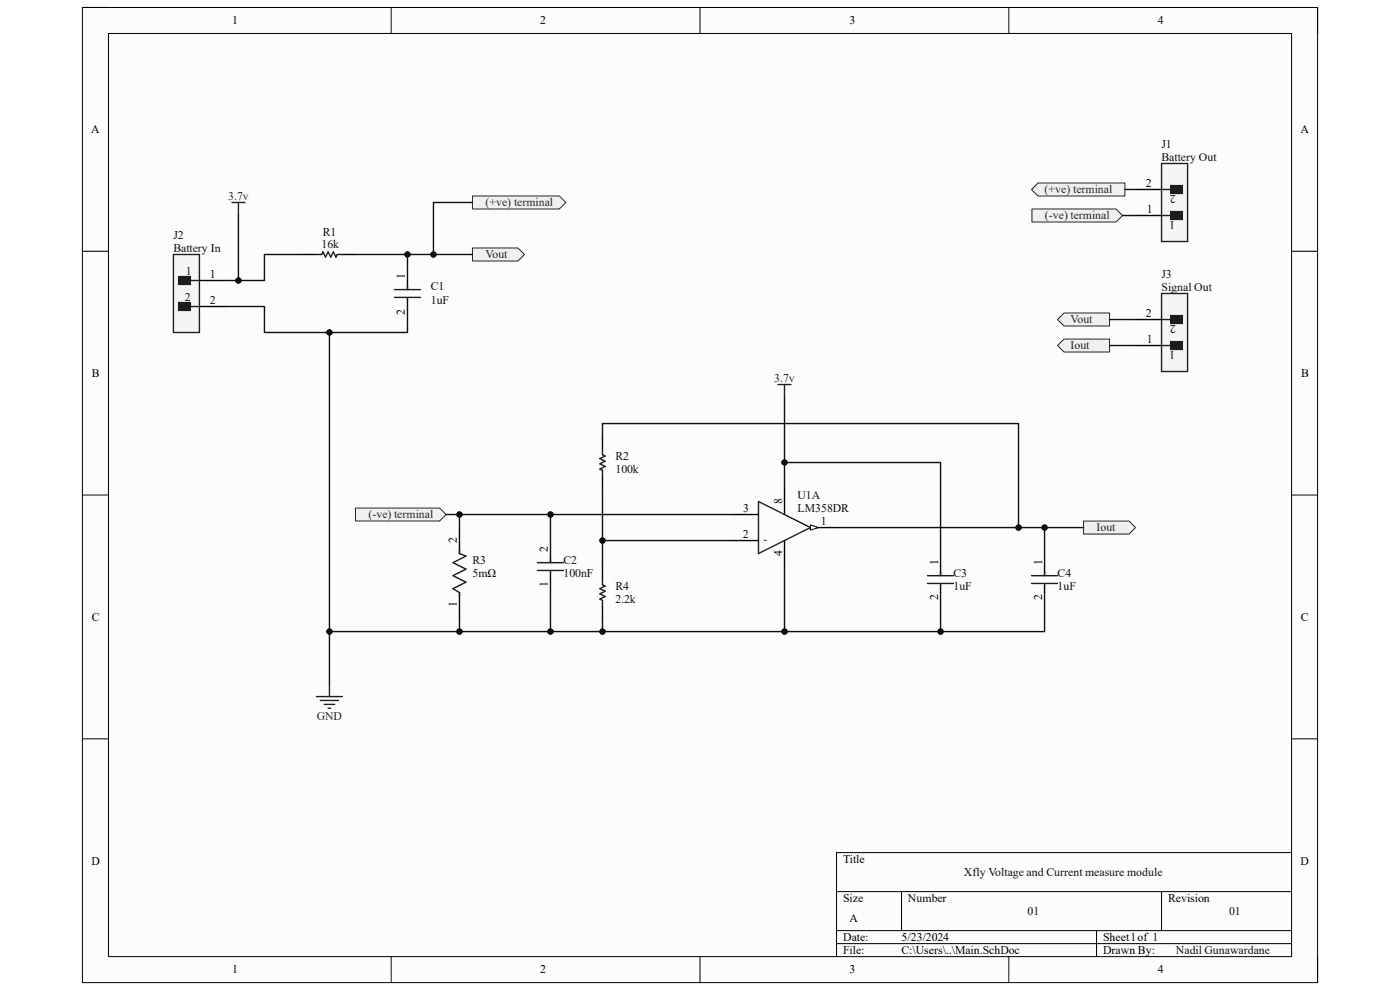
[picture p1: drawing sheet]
<svg xmlns="http://www.w3.org/2000/svg" width="297mm" height="210mm" viewBox="0 0 297 210" stroke-linecap="round" stroke-linejoin="round" font-family="sans-serif">
<path d="M17.5 1.6h262v206.8h-262z" fill-rule="evenodd" fill="#fcfcfc"/>
<path d="M17.5 1.6h262v206.8h-262z" fill="none" stroke="#000" stroke-width=".21"/>
<path d="M23 7.1h251v195.8h-251z" fill-rule="evenodd" fill="#fcfcfc"/>
<g fill="none" stroke="#000" stroke-width=".21">
<path d="M17.5 1.6h5.5M23 7.1h251v195.8h-251zM83 1.6v5.5M148.5 1.6v5.5M214 1.6v5.5M274 1.6h5.5v5.5M17.5 53.3h5.5M274 53.3h5.5M17.5 105h5.5M274 105h5.5M17.5 156.7h5.5M274 156.7h5.5"/>
<path d="M177.5 189.1h96.5M177.5 197.4h96.5M191.3 189.1v8.3M232.6 197.4v5.5M246.4 189.1v8.3M274 180.9h-96.5v22M83 202.9v5.5M148.5 202.9v5.5M177.5 200.2h96.5M214 202.9v5.5M279.5 202.9v5.5"/>
</g>
<path d="M160.9 106.4l11 5.5-11 5.5z" fill="none" stroke="#1c1c1c" stroke-width=".3"/>
<path d="M155.4 109.2h5.5M155.4 114.7h5.5M171.9 111.9h5.6" fill="none" stroke="#000" stroke-width=".3"/>
<path d="M171.9 111.4l1.7 .5-1.7 .6z" fill="#fbfbfb"/>
<path d="M171.9 111.4l1.7 .5-1.7 .6z" fill="none" stroke="#000" stroke-width=".21"/>
<g fill="none" stroke="#000" stroke-width=".3">
<path d="M64.4 54h2.7M72.6 54h2.8M86.4 59.5v1.9M86.4 63.4v1.6M127.8 92.6v2.8M97.5 111.9v5.5M116.8 117.4v2M127.8 100.9v2.7M166.4 103.6v5.6M166.4 114.7v5.5M97.5 125.7v5.5M116.8 121.3v1.6"/>
<path d="M127.8 120.2v2.7M127.8 128.5v2.7M199.5 120.2v1.9M199.5 124v1.7M221.6 120.2v1.9M221.6 124v1.7"/>
</g>
<g fill="none" stroke="#1c1c1c" stroke-width=".3">
<path d="M67.1 54h1.1l.3-.6 .6 1.1 .5-1.1 .6 1.1 .5-1.1 .6 1.1 .2-.5h1.1M83.7 61.4h5.5M83.7 63.1h5.5M86.4 60.6v.8M86.4 63.4v.2M127.8 95.4v1.1l.6 .2-1.1 .6 1.1 .5-1.1 .6 1.1 .5-1.1 .6 .5 .3v1.1M97.5 116.6v.8l1.4 .6-2.8 1.4 2.8 1.3-2.8 1.4 2.8 1.4-2.8 1.4 1.4 .8v.8M114 119.4h5.5M116.8 118.5v.9M114 121h5.5M116.8 121.3v.3M127.8 122.9v1.1l.6 .3-1.1 .6 1.1 .5-1.1 .6 1.1 .5-1.1 .6 .5 .3v1.1"/>
<path d="M196.8 122.1h5.5M196.8 123.8h5.5M199.5 121.3v.8M199.5 124v.3M218.8 122.1h5.6M218.8 123.8h5.6M221.6 121.3v.8M221.6 124v.3"/>
</g>
<path d="M36.8 54h5.5v16.5h-5.5z" fill-rule="evenodd" fill="#f5f5f5"/>
<path d="M36.8 54h5.5v16.5h-5.5z" fill="none" stroke="#262626" stroke-width=".3"/>
<path d="M37.9 58.7h2.5v1.6h-2.5z" fill-rule="evenodd" fill="#1c1c1c"/>
<path d="M37.9 58.7h2.5v1.6h-2.5zM40.4 59.5h1.9" fill="none" stroke="#1c1c1c" stroke-width=".3"/>
<path d="M37.9 64.2h2.5v1.6h-2.5z" fill-rule="evenodd" fill="#1c1c1c"/>
<path d="M37.9 64.2h2.5v1.6h-2.5zM40.4 65h1.9" fill="none" stroke="#1c1c1c" stroke-width=".3"/>
<path d="M42.3 59.5h5.5M42.3 65h5.5" fill="none" stroke="#000" stroke-width=".3"/>
<path d="M100.2 52.6h9.7l1.4 1.4-1.4 1.4h-9.7z" fill-rule="evenodd" fill="#f0f0f0"/>
<path d="M100.2 52.6h9.7l1.4 1.4-1.4 1.4h-9.7z" fill="none" stroke="#262626" stroke-width=".21"/>
<path d="M229.9 110.5h9.6l1.4 1.4-1.4 1.4h-9.6z" fill-rule="evenodd" fill="#f0f0f0"/>
<path d="M229.9 110.5h9.6l1.4 1.4-1.4 1.4h-9.6z" fill="none" stroke="#262626" stroke-width=".21"/>
<path d="M246.4 34.7h5.5v16.5h-5.5z" fill-rule="evenodd" fill="#f5f5f5"/>
<path d="M246.4 34.7h5.5v16.5h-5.5z" fill="none" stroke="#262626" stroke-width=".3"/>
<path d="M248.4 44.9h2.4v1.6h-2.4z" fill-rule="evenodd" fill="#1c1c1c"/>
<path d="M246.4 45.7h2M248.4 44.9h2.4v1.6h-2.4z" fill="none" stroke="#1c1c1c" stroke-width=".3"/>
<path d="M248.4 39.4h2.4v1.6h-2.4z" fill-rule="evenodd" fill="#1c1c1c"/>
<path d="M248.4 39.4h2.4v1.6h-2.4zM246.4 40.2h2" fill="none" stroke="#1c1c1c" stroke-width=".3"/>
<path d="M240.9 45.7h5.5M240.9 40.2h5.5" fill="none" stroke="#000" stroke-width=".3"/>
<path d="M75.4 107.8h17.9l1.3 1.4-1.3 1.3h-17.9z" fill-rule="evenodd" fill="#f0f0f0"/>
<path d="M75.4 107.8h17.9l1.3 1.4-1.3 1.3h-17.9z" fill="none" stroke="#262626" stroke-width=".21"/>
<path d="M218.9 44.3h17.9l1.3 1.4-1.3 1.4h-17.9z" fill-rule="evenodd" fill="#f0f0f0"/>
<path d="M218.9 44.3h17.9l1.3 1.4-1.3 1.4h-17.9z" fill="none" stroke="#262626" stroke-width=".21"/>
<path d="M100.2 41.6h18.5l1.3 1.4-1.3 1.3h-18.5z" fill-rule="evenodd" fill="#f0f0f0"/>
<path d="M100.2 41.6h18.5l1.3 1.4-1.3 1.3h-18.5z" fill="none" stroke="#262626" stroke-width=".21"/>
<path d="M218.8 40.2l1.4-1.4h18.4v2.8h-18.4z" fill-rule="evenodd" fill="#f0f0f0"/>
<path d="M218.8 40.2l1.4-1.4h18.4v2.8h-18.4z" fill="none" stroke="#262626" stroke-width=".21"/>
<path d="M67.1 147.8h5.5M68 148.6h3.8M68.8 149.4h2.2M69.6 150.3h.6M69.9 145v2.8" fill="none" stroke="#262626" stroke-width=".3"/>
<path d="M246.4 62.3h5.5v16.5h-5.5z" fill-rule="evenodd" fill="#f5f5f5"/>
<path d="M246.4 62.3h5.5v16.5h-5.5z" fill="none" stroke="#262626" stroke-width=".3"/>
<path d="M248.4 72.5h2.4v1.6h-2.4z" fill-rule="evenodd" fill="#1c1c1c"/>
<path d="M246.4 73.3h2M248.4 72.5h2.4v1.6h-2.4z" fill="none" stroke="#1c1c1c" stroke-width=".3"/>
<path d="M248.4 67h2.4v1.6h-2.4z" fill-rule="evenodd" fill="#1c1c1c"/>
<path d="M246.4 67.8h2M248.4 67h2.4v1.6h-2.4z" fill="none" stroke="#1c1c1c" stroke-width=".3"/>
<path d="M240.9 73.3h5.5M240.9 67.8h5.5" fill="none" stroke="#000" stroke-width=".3"/>
<path d="M225.7 66.4h9.7v2.8h-9.7l-1.3-1.4z" fill-rule="evenodd" fill="#f0f0f0"/>
<path d="M225.7 66.4h9.7v2.8h-9.7l-1.3-1.4z" fill="none" stroke="#262626" stroke-width=".21"/>
<path d="M224.4 73.3l1.3-1.4h9.7v2.8h-9.7z" fill-rule="evenodd" fill="#f0f0f0"/>
<path d="M224.4 73.3l1.3-1.4h9.7v2.8h-9.7z" fill="none" stroke="#262626" stroke-width=".21"/>
<path d="M165.1 81.6h2.7M166.4 81.6v2.7" fill="none" stroke="#262626" stroke-width=".3"/>
<path d="M127.8 103.6v16.6" fill="none" stroke="#0e0e0e" stroke-width=".3"/>
<circle cx="127.8" cy="114.7" r=".55" fill="#0e0e0e"/>
<circle cx="127.8" cy="114.7" r=".55" fill="none" stroke="#0e0e0e" stroke-width=".21"/>
<path d="M127.8 131.2v2.8" fill="none" stroke="#0e0e0e" stroke-width=".3"/>
<circle cx="127.8" cy="134" r=".55" fill="#0e0e0e"/>
<circle cx="127.8" cy="134" r=".55" fill="none" stroke="#0e0e0e" stroke-width=".21"/>
<path d="M127.8 114.7h27.6" fill="none" stroke="#0e0e0e" stroke-width=".3"/>
<circle cx="127.8" cy="114.7" r=".55" fill="#0e0e0e"/>
<circle cx="127.8" cy="114.7" r=".55" fill="none" stroke="#0e0e0e" stroke-width=".21"/>
<path d="M166.4 103.6v-5.5h33.1v22.1" fill="none" stroke="#0e0e0e" stroke-width=".3"/>
<circle cx="166.4" cy="98.1" r=".55" fill="#0e0e0e"/>
<circle cx="166.4" cy="98.1" r=".55" fill="none" stroke="#0e0e0e" stroke-width=".21"/>
<path d="M127.8 92.6v-2.7h88.3v22" fill="none" stroke="#0e0e0e" stroke-width=".3"/>
<circle cx="216.1" cy="111.9" r=".55" fill="#0e0e0e"/>
<circle cx="216.1" cy="111.9" r=".55" fill="none" stroke="#0e0e0e" stroke-width=".21"/>
<path d="M155.4 109.2h-38.6v8.2" fill="none" stroke="#0e0e0e" stroke-width=".3"/>
<circle cx="116.8" cy="109.2" r=".55" fill="#0e0e0e"/>
<circle cx="116.8" cy="109.2" r=".55" fill="none" stroke="#0e0e0e" stroke-width=".21"/>
<path d="M166.4 120.2v13.8" fill="none" stroke="#0e0e0e" stroke-width=".3"/>
<circle cx="166.4" cy="134" r=".55" fill="#0e0e0e"/>
<circle cx="166.4" cy="134" r=".55" fill="none" stroke="#0e0e0e" stroke-width=".21"/>
<path d="M221.6 125.7v8.3h-104.8" fill="none" stroke="#0e0e0e" stroke-width=".3"/>
<circle cx="116.8" cy="134" r=".55" fill="#0e0e0e"/>
<circle cx="116.8" cy="134" r=".55" fill="none" stroke="#0e0e0e" stroke-width=".21"/>
<circle cx="127.8" cy="134" r=".55" fill="#0e0e0e"/>
<circle cx="127.8" cy="134" r=".55" fill="none" stroke="#0e0e0e" stroke-width=".21"/>
<circle cx="166.4" cy="134" r=".55" fill="#0e0e0e"/>
<circle cx="166.4" cy="134" r=".55" fill="none" stroke="#0e0e0e" stroke-width=".21"/>
<circle cx="199.5" cy="134" r=".55" fill="#0e0e0e"/>
<circle cx="199.5" cy="134" r=".55" fill="none" stroke="#0e0e0e" stroke-width=".21"/>
<path d="M199.5 125.7v8.3" fill="none" stroke="#0e0e0e" stroke-width=".3"/>
<circle cx="199.5" cy="134" r=".55" fill="#0e0e0e"/>
<circle cx="199.5" cy="134" r=".55" fill="none" stroke="#0e0e0e" stroke-width=".21"/>
<path d="M86.4 54v5.5" fill="none" stroke="#0e0e0e" stroke-width=".3"/>
<circle cx="86.4" cy="54" r=".55" fill="#0e0e0e"/>
<circle cx="86.4" cy="54" r=".55" fill="none" stroke="#0e0e0e" stroke-width=".21"/>
<path d="M64.4 54h-8.3v5.5h-8.3" fill="none" stroke="#0e0e0e" stroke-width=".3"/>
<circle cx="50.6" cy="59.5" r=".55" fill="#0e0e0e"/>
<circle cx="50.6" cy="59.5" r=".55" fill="none" stroke="#0e0e0e" stroke-width=".21"/>
<path d="M47.8 65h8.3v5.5h30.3v-5.5" fill="none" stroke="#0e0e0e" stroke-width=".3"/>
<circle cx="69.9" cy="70.5" r=".55" fill="#0e0e0e"/>
<circle cx="69.9" cy="70.5" r=".55" fill="none" stroke="#0e0e0e" stroke-width=".21"/>
<path d="M97.5 131.2v2.8" fill="none" stroke="#0e0e0e" stroke-width=".3"/>
<circle cx="97.5" cy="134" r=".55" fill="#0e0e0e"/>
<circle cx="97.5" cy="134" r=".55" fill="none" stroke="#0e0e0e" stroke-width=".21"/>
<path d="M69.9 70.5v63.5h46.9v-11.1" fill="none" stroke="#0e0e0e" stroke-width=".3"/>
<circle cx="69.9" cy="70.5" r=".55" fill="#0e0e0e"/>
<circle cx="69.9" cy="70.5" r=".55" fill="none" stroke="#0e0e0e" stroke-width=".21"/>
<circle cx="69.9" cy="134" r=".55" fill="#0e0e0e"/>
<circle cx="69.9" cy="134" r=".55" fill="none" stroke="#0e0e0e" stroke-width=".21"/>
<circle cx="97.5" cy="134" r=".55" fill="#0e0e0e"/>
<circle cx="97.5" cy="134" r=".55" fill="none" stroke="#0e0e0e" stroke-width=".21"/>
<circle cx="116.8" cy="134" r=".55" fill="#0e0e0e"/>
<circle cx="116.8" cy="134" r=".55" fill="none" stroke="#0e0e0e" stroke-width=".21"/>
<path d="M75.4 54h24.8" fill="none" stroke="#0e0e0e" stroke-width=".3"/>
<circle cx="86.4" cy="54" r=".55" fill="#0e0e0e"/>
<circle cx="86.4" cy="54" r=".55" fill="none" stroke="#0e0e0e" stroke-width=".21"/>
<circle cx="92" cy="54" r=".55" fill="#0e0e0e"/>
<circle cx="92" cy="54" r=".55" fill="none" stroke="#0e0e0e" stroke-width=".21"/>
<path d="M94.6 109.2h22.2" fill="none" stroke="#0e0e0e" stroke-width=".3"/>
<circle cx="97.5" cy="109.2" r=".55" fill="#0e0e0e"/>
<circle cx="97.5" cy="109.2" r=".55" fill="none" stroke="#0e0e0e" stroke-width=".21"/>
<circle cx="116.8" cy="109.2" r=".55" fill="#0e0e0e"/>
<circle cx="116.8" cy="109.2" r=".55" fill="none" stroke="#0e0e0e" stroke-width=".21"/>
<path d="M97.5 109.2v2.7" fill="none" stroke="#0e0e0e" stroke-width=".3"/>
<circle cx="97.5" cy="109.2" r=".55" fill="#0e0e0e"/>
<circle cx="97.5" cy="109.2" r=".55" fill="none" stroke="#0e0e0e" stroke-width=".21"/>
<path d="M100.2 43h-8.2v11M238.1 45.7h2.8" fill="none" stroke="#0e0e0e" stroke-width=".3"/>
<circle cx="92" cy="54" r=".55" fill="#0e0e0e"/>
<circle cx="92" cy="54" r=".55" fill="none" stroke="#0e0e0e" stroke-width=".21"/>
<path d="M238.6 40.2h2.3M69.9 134v11" fill="none" stroke="#0e0e0e" stroke-width=".3"/>
<circle cx="69.9" cy="134" r=".55" fill="#0e0e0e"/>
<circle cx="69.9" cy="134" r=".55" fill="none" stroke="#0e0e0e" stroke-width=".21"/>
<path d="M235.4 67.8h5.5M235.4 73.3h5.5M221.6 111.9v8.3" fill="none" stroke="#0e0e0e" stroke-width=".3"/>
<circle cx="221.6" cy="111.9" r=".55" fill="#0e0e0e"/>
<circle cx="221.6" cy="111.9" r=".55" fill="none" stroke="#0e0e0e" stroke-width=".21"/>
<path d="M177.5 111.9h52.4" fill="none" stroke="#0e0e0e" stroke-width=".3"/>
<circle cx="216.1" cy="111.9" r=".55" fill="#0e0e0e"/>
<circle cx="216.1" cy="111.9" r=".55" fill="none" stroke="#0e0e0e" stroke-width=".21"/>
<circle cx="221.6" cy="111.9" r=".55" fill="#0e0e0e"/>
<circle cx="221.6" cy="111.9" r=".55" fill="none" stroke="#0e0e0e" stroke-width=".21"/>
<path d="M166.4 84.3v13.8" fill="none" stroke="#0e0e0e" stroke-width=".3"/>
<circle cx="166.4" cy="98.1" r=".55" fill="#0e0e0e"/>
<circle cx="166.4" cy="98.1" r=".55" fill="none" stroke="#0e0e0e" stroke-width=".21"/>
<path d="M49.2 43h2.8M50.6 43v2.7" fill="none" stroke="#262626" stroke-width=".3"/>
<path d="M50.6 45.7v13.8" fill="none" stroke="#0e0e0e" stroke-width=".3"/>
<circle cx="50.6" cy="59.5" r=".55" fill="#0e0e0e"/>
<circle cx="50.6" cy="59.5" r=".55" fill="none" stroke="#0e0e0e" stroke-width=".21"/>
<g font-size="2.5">
<text x="49.3" y="5.2">1</text>
<text x="114.6" y="5.2">2</text>
<text x="180.2" y="5.2">3</text>
<text x="245.6" y="5.2">4</text>
<text x="19.3" y="28.3">A</text>
<text x="275.9" y="28.3">A</text>
<text x="243.1" y="39.6">2</text>
<text x="243.3" y="45.2">1</text>
<text x="44.5" y="58.9">1</text>
<text x="85.9" y="59.2" transform="rotate(-90 85.9 59.2)">1</text>
<text x="44.5" y="64.5">2</text>
<text x="85.9" y="66.7" transform="rotate(-90 85.9 66.7)">2</text>
<text x="243.1" y="67.2">2</text>
<text x="243.3" y="72.7">1</text>
<text x="19.5" y="80">B</text>
<text x="276" y="80">B</text>
<text x="165.9" y="106.9" transform="rotate(-90 165.9 106.9)">8</text>
<text x="157.6" y="108.6">3</text>
<text x="174.2" y="111.3">1</text>
<text x="96.9" y="115.2" transform="rotate(-90 96.9 115.2)">2</text>
<text x="116.2" y="117.1" transform="rotate(-90 116.2 117.1)">2</text>
<text x="157.6" y="114.1">2</text>
<text x="165.9" y="118" transform="rotate(-90 165.9 118)">4</text>
<text x="199" y="119.9" transform="rotate(-90 199 119.9)">1</text>
<text x="221.1" y="119.9" transform="rotate(-90 221.1 119.9)">1</text>
<text x="116.2" y="124.4" transform="rotate(-90 116.2 124.4)">1</text>
<text x="19.5" y="131.7">C</text>
<text x="96.9" y="128.9" transform="rotate(-90 96.9 128.9)">1</text>
<text x="199" y="127.4" transform="rotate(-90 199 127.4)">2</text>
<text x="221.1" y="127.4" transform="rotate(-90 221.1 127.4)">2</text>
<text x="276" y="131.7">C</text>
<text x="19.4" y="183.4">D</text>
<text x="178.9" y="183">Title</text>
<text x="275.9" y="183.4">D</text>
<text x="178.9" y="191.3">Size</text>
<text x="192.6" y="191.3">Number</text>
<text x="247.8" y="191.3">Revision</text>
<text x="180.2" y="195.5">A</text>
<text x="178.9" y="199.6">Date:</text>
<text x="178.9" y="202.4">File:</text>
<text x="191.3" y="199.6">5/23/2024</text>
<text x="191.3" y="202.4">C:\Users\..\Main.SchDoc</text>
<text x="234" y="202.4">Drawn By:</text>
<text x="234" y="199.6">Sheet1of 1</text>
<text x="49.3" y="206.5">1</text>
<text x="114.6" y="206.5">2</text>
<text x="180.2" y="206.5">3</text>
<text x="245.6" y="206.5">4</text>
</g>
<g font-size="2.5" fill="#0e0e0e">
<text x="246.4" y="31.4">J1</text>
<text x="246.4" y="34.1">Battery Out</text>
<text x="249.5" y="41.3" transform="rotate(-180 249.5 41.3)">2</text>
<text x="249.3" y="46.8" transform="rotate(-180 249.3 46.8)">1</text>
<text x="36.8" y="50.7">J2</text>
<text x="36.8" y="53.4">Battery In</text>
<text x="68.2" y="52.6">16k</text>
<text x="68.5" y="50.1">R1</text>
<text x="39.5" y="58.4">1</text>
<text x="246.4" y="58.9">J3</text>
<text x="39.2" y="63.9">2</text>
<text x="91.4" y="64.5">1uF</text>
<text x="91.4" y="61.4">C1</text>
<text x="246.4" y="61.7">Signal Out</text>
<text x="249.5" y="68.9" transform="rotate(-180 249.5 68.9)">2</text>
<text x="249.3" y="74.4" transform="rotate(-180 249.3 74.4)">1</text>
<text x="130.6" y="100.3">100k</text>
<text x="130.6" y="97.6">R2</text>
<text x="169.2" y="105.8">U1A</text>
<text x="169.2" y="108.6">LM358DR</text>
<text x="100.2" y="119.6">R3</text>
<text x="119.5" y="119.6">C2</text>
<text x="162" y="115.2">-</text>
<text x="100.2" y="122.4">5mΩ</text>
<text x="119.5" y="122.4">100nF</text>
<text x="130.6" y="125.1">R4</text>
<text x="202.3" y="125.1">1uF</text>
<text x="202.3" y="122.4">C3</text>
<text x="224.4" y="125.1">1uF</text>
<text x="224.4" y="122.4">C4</text>
<text x="130.6" y="127.9">2.2k</text>
<text x="204.5" y="185.8">Xfly Voltage and Current measure module</text>
<text x="218" y="194.1">01</text>
<text x="260.8" y="194.1">01</text>
<text x="249.5" y="202.4">Nadil Gunawardane</text>
</g>
<g font-size="2.5" fill="#262626">
<text x="221.6" y="41">(+ve) terminal</text>
<text x="48.4" y="42.4">3.7v</text>
<text x="103" y="43.8">(+ve) terminal</text>
<text x="221.7" y="46.5">(-ve) terminal</text>
<text x="103" y="54.8">Vout</text>
<text x="227.1" y="68.6">Vout</text>
<text x="227.1" y="74.1">Iout</text>
<text x="164.3" y="81">3.7v</text>
<text x="78.1" y="110">(-ve) terminal</text>
<text x="232.6" y="112.7">Iout</text>
<text x="67.2" y="152.7">GND</text>
</g>
</svg>
